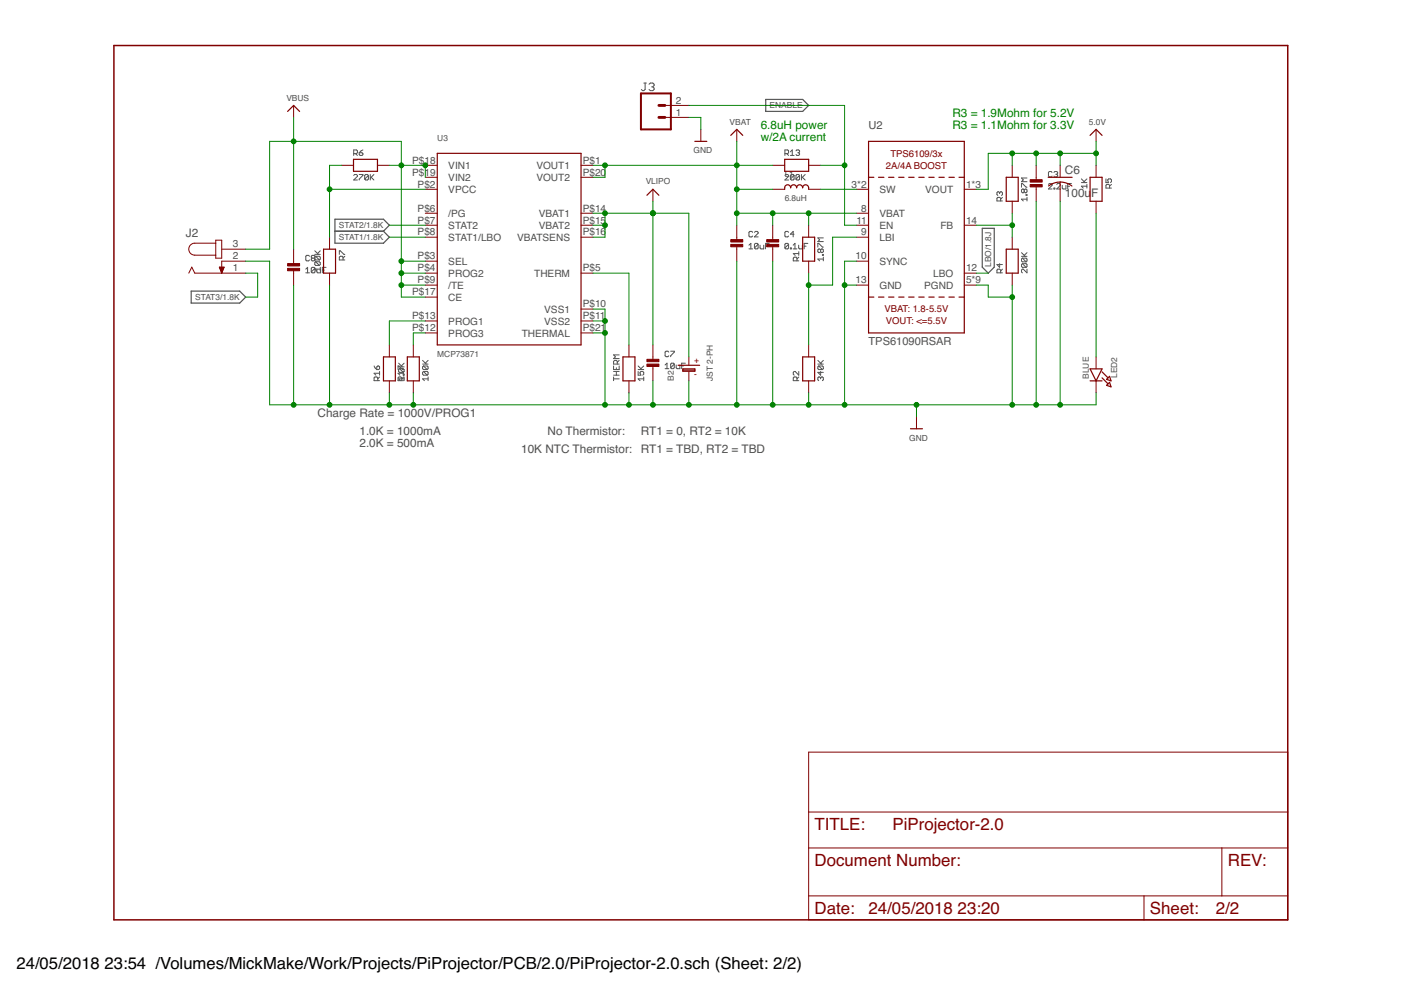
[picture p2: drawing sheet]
<svg xmlns="http://www.w3.org/2000/svg" width="297mm" height="210mm" viewBox="0 0 297 210" stroke-linecap="round" stroke-linejoin="round" font-family="sans-serif">
<g fill="none" stroke="#505050" stroke-width=".21">
<path d="M136.5 17.6h.6M136.8 17.6v1.4l-.3 .2h-.3l-.2-.2M137.6 17.9l.3-.3h.5l.3 .3v.2l-.3 .3M138.2 18.4h.2M138.4 18.4l.3 .3v.3l-.3 .2h-.5l-.3-.2M75 37.2l.2-.2h.4l.2 .2v.2l-.8 .8h.8M75 32.6h.6l.2-.2v-.4l-.2-.2h-.6v1.2M75.4 32.6l.4 .4M76.2 37h.7v.2l-.7 .8v.2M76.2 32.4h.6l.1 .4-.1 .2h-.5l-.1-.2zM76.9 31.8l-.7 .6M78.1 37.2v.8l-.2 .2h-.4l-.2-.2"/>
<path d="M78.1 37.2l-.2-.2h-.4l-.2 .2v.8M78.1 37.2l-.8 .8M78.5 37v1.2M78.7 37.6l.6 .6M79.3 37l-.8 .8M166.4 37.2l.2-.2h.4l.2 .2v.2l-.8 .8h.8M166.4 32.6h.6l.2-.2v-.4l-.2-.2h-.6v1.2M166.8 32.6l.4 .4M167.6 32.2l.4-.4v1.2M167.6 33h.8M168.4 37.2v.8l-.2 .2h-.4l-.2-.2M168.4 37.2l-.2-.2h-.4l-.2 .2v.8"/>
<path d="M168.4 37.2l-.8 .8M168.8 32l.2-.2h.3l.2 .2-.2 .4M169.1 32.4h.2M169.3 32.4l.2 .2-.2 .4h-.3l-.2-.2M169.5 37.2v.8l-.2 .2h-.3l-.2-.2M169.5 37.2l-.2-.2h-.3l-.2 .2v.8M169.5 37.2l-.7 .8M169.9 37v1.2M170.1 37.6l.6 .6M170.7 37l-.8 .8M216.6 39.7v-.8h.2l.8 .8h.1M217.7 37.7h-1.1l.4 .4-.4 .4h1.1"/>
<path d="M222.3 39.1l.2-.2h.4l.2 .2v.2l-.8 .8h.8M223.1 36.6l-.2-.2h-.4l-.2 .2v.7l.2 .2h.4l.2-.2M223.5 39.9h.1v.2h-.1zM223.5 36.6l.1-.2h.4l.2 .2-.2 .4M223.8 37h.2M224 39.1l.2-.2h.4l.2 .2v.2l-.8 .8h.8M224 37l.2 .1-.2 .4h-.4l-.1-.2M225.2 39.3v.6l.2 .2h.6v-.8M226.4 39.5h.4M227.2 38.9h-.8v1.2M229.3 38.7h1.1M229.3 37.9l.7 .8"/>
<path d="M230.4 39.5h-1.1l.4 .4M230.4 39.1v.8M230.4 37.9l-.6 .6M234.5 37.9v.8h.6l-.2-.4 .2-.4h.4l.1 .2v.4l-.1 .2M235.2 39.9v-.6l-.1-.2h-.4l-.2 .2v.6h1.1M235.6 39.1l-.4 .4M64.8 57.1l.4-.4v1.1M64.8 57.8h.8M65.6 54.3l-.2-.2h-.4l-.2 .2v.8l.2 .2h.4l.2-.2M66.2 54.7h.4M66.2 54.7l-.2-.2 .2-.4h.4l.2 .2-.2 .4M66.2 54.7l-.2 .2 .2 .4h.4l.2-.2-.2-.4"/>
<path d="M66.7 53.9h1.2M66.7 53.2l.8 .7M66.8 56.9l-.2-.2h-.4l-.2 .2v.8M66.8 56.9v.8l-.2 .1h-.4l-.2-.1M66.8 56.9l-.8 .8M66.9 55.5h.8l.2 .2v.4l-.2 .2M66.9 54.3h.8l.2 .2v.4l-.2 .2M66.9 55.5l-.2 .2v.4l.2 .2h.8M66.9 54.3l-.2 .2v.4l.2 .2h.8M66.9 55.5l.8 .8M66.9 54.3l.8 .8M67.2 57.1v.6l.2 .1h.5v-.7"/>
<path d="M67.9 57.1h-1.2l.4 .3M67.9 56.7v.7M67.9 53.2l-.6 .5M68.3 57.3h.4M69.1 56.7h-.8v1.1M71.9 53.9v-.7l1.2 .7M72.7 55.1v-.6l-.2-.2h-.4l-.2 .2v.6h1.2M73.1 54.3l-.4 .4M158.8 52l.4-.4v1.2M158.8 52.8h.8M159.6 49.3l-.2-.2h-.4l-.2 .2v.7l.2 .2h.4l.2-.2M160 49.3l.2-.2h.3l.2 .2v.1l-.7 .8h.7"/>
<path d="M160.7 51.8v.8l-.2 .2h-.3l-.2-.2M160.7 51.8l-.2-.2h-.3l-.2 .2v.8M160.7 51.8l-.7 .8M161.1 52v.6l.2 .2h.6v-.8M162.3 52.2h.4M163.1 51.6h-.8v1.2M167.2 51.8v.8l-.2 .2h-.4l-.2-.2M167.2 51.8l-.2-.2h-.4l-.2 .2v.8M167.2 49.3l-.2-.2h-.4l-.2 .2v.7l.2 .2h.4l.2-.2M167.2 51.8l-.8 .8M167.6 52.6h.2v.2h-.2zM168.2 52.8h.8"/>
<path d="M168.2 52l.4-.4v1.2M168.4 49.7h-.8l.6-.6v1.1M169 55.3v-.6l-.2-.2h-.4l-.2 .2v.6h1.2M169.3 52v.6l.2 .2h.6v-.8M169.4 53.4v.7M169.4 54.5l-.4 .4M169.4 53.8h-1.2l.4 .3M170.5 52.2h.4M171.3 51.6h-.8v1.2M173.4 52.4v-.8h.2l.8 .8h.2M174 53l-.2-.2-.4 .2v.4l.2 .2 .4-.2M174 53l.2-.2 .4 .2v.4l-.2 .2-.4-.2"/>
<path d="M174 53v.4M174.4 54h.2v.1h-.2zM174.6 54.5v.8M174.6 54.9h-1.2l.4 .4M174.6 50.4h-1.2l.4 .4-.4 .4h1.2M211.9 40.9l-.1-.2-.4 .2v.4l.2 .1M211.9 40.9l.3-.2 .3 .2v.4l-.2 .1M211.9 40.9v.2M211.9 55.9v.8l-.5-.6h1.1M212.2 57.8v-.5l-.3-.2h-.3l-.2 .2v.5h1.1M212.2 42.6v-.6l-.3-.2h-.3l-.2 .2v.6h1.1M212.5 41.8l-.3 .4"/>
<path d="M212.5 57.1l-.3 .4M216.6 54.4h1.1M216.6 53.6l.8 .8M216.8 54.7h.8l.1 .2v.4l-.1 .2M216.8 55.9h.8l.1 .2v.4l-.1 .2M216.8 54.7l-.2 .2v.4l.2 .2h.8M216.8 55.9l-.2 .2v.4l.2 .2h.8M216.8 55.9l.8 .8M216.8 54.7l.8 .8M217.1 40.3l-.1-.2-.4 .2v.4l.2 .2 .3-.2M217.1 40.3l.3-.2 .3 .2v.4l-.1 .2-.5-.2M217.1 40.3v.4"/>
<path d="M217.6 41.3h.1v.1h-.1zM217.7 42.2h-1.1l.4 .4M217.7 41.8v.8M217.7 57.1v.7l-.7-.7-.4 .2v.4l.2 .1M217.7 53.6l-.6 .5M79.3 77.6l.6 .8M79.9 77.8l.4-.2 .2 .2v.4l-.2 .2h-.4zM80.5 79.9l-.4 .4M80.5 79.1h-1.2l.4 .4M80.5 78.8v.7M84.4 78.4v-.8l1.2 .8M84.5 77.8h1.2"/>
<path d="M84.5 77l.8 .8M84.7 78.2l-.2 .2v.4l.2 .2h.8M84.7 78.2h.8l.2 .2v.4l-.2 .2M84.7 78.2l.8 .8M85.5 79.3h.2v.2h-.2zM85.6 79.1h-1.2l.4 .4M85.6 79.9l-.4 .4M85.6 78.8v.7M85.7 79.9v.8M85.7 77l-.6 .6M89.6 77.2h1.2M89.6 76.4l.8 .8"/>
<path d="M89.8 77.6l-.2 .2v.4l.2 .2h.8M89.8 77.6h.8l.2 .2v.4l-.2 .2M89.8 78.8l-.2 .2v.3l.2 .2h.8M89.8 78.8h.8l.2 .2v.3l-.2 .2M89.8 78.8l.8 .7M89.8 77.6l.8 .8M90.8 79.9v.8M90.8 76.4l-.6 .6M130.1 77.6v.8h1.2v-.8M130.1 79.5h1.2M130.1 78.8h1.2M130.1 79.9v.8"/>
<path d="M130.7 78v.4M130.7 78.8v.7M130.9 77.2v-.6l-.2-.2h-.4l-.2 .2v.6h1.2M131.3 76.4l-.4 .4M131.3 75.2h-1.2l.4 .4-.4 .4h1.2M135.3 78.4h1.2M135.3 78.8v.7h.6l-.2-.4 .2-.3h.4l.2 .2v.3l-.2 .2M135.3 77.6l.8 .8M136.5 79.9v.8M136.5 77.6l-.6 .6M141 77.4l.4-.4v1.2M141 78.2h.8"/>
<path d="M141.8 74.7l-.2-.2h-.4l-.2 .2v.7l.2 .2h.4l.2-.2M142.2 74.5h.8l-.8 1.1M143 77.2v.8l-.2 .2h-.4l-.2-.2M143 77.2l-.2-.2h-.4l-.2 .2v.8M143 77.2l-.8 .8M143.4 77.4v.6l.2 .2h.5v-.8M144.5 77.6h.4M145.3 77h-.8v1.2M169.4 78.8v.7l-.8-.7-.4 .2v.3l.2 .2M169.4 79.9l-.4 .4M173.4 77.2h1.2M173.4 76.4l.8 .8"/>
<path d="M173.6 77.6l-.2 .2v.4l.2 .2h.8M173.6 77.6h.8l.2 .2v.4l-.2 .2M173.6 77.6l.8 .8M174 78.8v.7l-.6-.5h1.2M174.6 76.4l-.6 .6M80.1 80.7v-.6l-.2-.2h-.4l-.2 .2v.6h1.2M85.2 80.7v-.6l-.2-.2h-.4l-.2 .2v.6h1.2M85.7 80.3h-1.2l.4 .4M90.8 80.3h-1.2l.4 .4M130.1 80.3h1.2M136.5 80.3h-1.2l.4 .4M169 80.7v-.6l-.2-.2h-.4l-.2 .2v.6h1.2"/>
<path d="M174 80.1l-.2-.2-.4 .2v.4l.2 .2M174 80.1l.2-.2 .4 .2v.4l-.2 .2M174 80.1v.2"/>
</g>
<path d="M162.3 21.1h7.9l1.2 1.3-1.2 1.2h-7.9zM71 46.5h10.3l1.2 1.3-1.2 1.2 1.2 1.3-1.2 1.3h-10.3zM71 49h10.3M208.3 48.4h2.5v8.2l-1.3 1.3-1.2-1.3zM40.5 61.7h10.3l1.3 1.3-1.3 1.3h-10.3z" fill="none" stroke="#505050" stroke-width=".25"/>
<g fill="none" stroke="#800000" stroke-width=".21">
<path d="M62.3 22.4v2.5M72.4 35.1h2.6M80 35.1h2.5M90.2 35.1h2.5M90.2 37.6h2.5M123.2 35.1h2.5M123.2 37.6h2.5M141 24.9h5M141 22.4h5M148.6 27.4v2.6M156.2 27.4v2.6M163.8 35.1h2.6"/>
<path d="M171.4 35.1h2.6M214.6 35.1v2.5M219.7 35.1v3.3M219.7 39.4v3.3M224.8 35.1v2.5M224.8 38.6v4.1M232.4 27.4v2.6M232.4 35.1v2.5M40 57.9l.7-1.3 .6 1.3h10.8M45.7 51.6h-4.4a1.27 1.27 0 0 0-1.3 1.2 1.27 1.27 0 0 0 1.3 1.3h4.4M45.7 50.9h1.3v3.8h-1.3zM46.5 56.6h1l-.5 1.3z"/>
<path d="M46.6 56.8h.9M46.6 56.9h.8M46.7 57h.6M46.7 57.2h.6M46.8 57.3h.4M46.8 57.4h.4M46.9 57.5h.3M46.9 57.7h.2M46.9 57.8h.2M47 52.8h5.1M47 57.9h.1M52.1 55.4h-5.1v2.5"/>
<path d="M62.3 52.8v3.3M62.3 57.1v3.4M69.9 50.3v2.5M69.9 57.9v2.6M90.2 40.1h2.5M90.2 45.2h2.5M90.2 47.8h2.5M90.2 50.3h2.5M90.2 55.4h2.5M90.2 57.9h2.5M123.2 45.2h2.5M123.2 47.8h2.5"/>
<path d="M123.2 50.3h2.5M123.2 57.9h2.5M138.4 40.1v2.6M156.2 47.8v3.3M156.2 52.1v3.3M163.8 40.1h2.6M163.8 47.8v3.3M163.8 52.1v3.3M171.4 40.1h2.6M171.4 47.8v2.5M171.4 55.4v2.5M181.6 40.1h2.5"/>
<path d="M181.6 45.2h2.5M181.6 47.8h2.5M181.6 50.3h2.5M181.6 55.4h2.5M204.4 40.1h2.6M204.4 47.8h2.6M204.4 57.9h2.6M214.6 42.7v2.5M214.6 50.3v2.5M214.6 57.9v2.6M232.4 42.7v2.5M82.5 73.1v2.6"/>
<path d="M87.6 73.1v2.6M90.2 60.5h2.5M90.2 63h2.5M90.2 68.1h2.5M90.2 70.6h2.5M123.2 68.1h2.5M123.2 70.6h2.5M123.2 65.5h2.5M133.3 73.1v2.6M138.4 73.1v3.3M138.4 77.4v3.4M146 75.7v1.6"/>
<path d="M146 78.8v2M171.4 73.1v2.6M181.6 60.5h2.5M204.4 60.5h2.6M232.4 75.7v2.5M82.5 80.8v2.5M87.6 80.8v2.5M133.3 80.8v2.5M171.4 80.8v2.5M194.3 88.4v2.5M232.4 80.8v2.5M171.4 159.5h101.6v35.5h-101.6z"/>
<path d="M171.4 179.8h101.6M171.4 172.2h101.6M259.1 179.8v10.1M171.4 189.9h101.6M242.5 189.9v5.1"/>
</g>
<g fill="none" stroke="#800000" stroke-width=".25">
<path d="M61 23.6l1.3-1.2 1.2 1.2M75 33.8h5v2.5h-5zM92.7 32.5h30.5v40.6h-30.5zM147.3 30h2.6M154.9 28.7l1.3-1.3 1.3 1.3M166.4 33.8h5v2.5h-5zM184.1 37.6h1.2M184.1 30h20.3v40.6h-20.3zM186.3 37.6h1.1M188.4 37.6h1.1M190.5 37.6h1.2M192.7 37.6h1.1"/>
<path d="M194.8 37.6h1.1M196.9 37.6h1.2M199.1 37.6h1.1M201.2 37.6h1.1M203.3 37.6h1.1M213.3 37.6h2.6v5.1h-2.6zM222.2 37.6h5.1M222.3 39.4a4 4 0 0 1 5 0M231.1 37.6h2.6v5.1h-2.6zM231.1 28.7l1.3-1.3 1.3 1.3M68.6 52.8h2.5v5.1h-2.5zM137.2 41.4l1.2-1.3 1.3 1.3"/>
<path d="M166.4 40.1a.67 .67 0 0 1 .4-.9 .67 .67 0 0 1 .8 .6 .63 .63 0 0 1 .7-.6 .63 .63 0 0 1 .6 .6 .63 .63 0 0 1 .6-.6 .63 .63 0 0 1 .7 .6 .67 .67 0 0 1 .8-.6 .67 .67 0 0 1 .4 .9M170.2 50.3h2.5v5.1h-2.5zM213.3 52.8h2.6v5.1h-2.6zM81.3 75.7h2.5v5.1h-2.5zM86.4 75.7h2.5v5.1h-2.5zM132.1 75.7h2.5v5.1h-2.5zM143.8 77.4h4.5M144.8 78.2h2.5v.5h-2.5zM144.8 78.5h2.5M170.2 75.7h2.5v5.1h-2.5zM184.1 63h1.2M186.3 63h1.1"/>
<path d="M188.4 63h1.1M190.5 63h1.2M192.7 63h1.1M194.8 63h1.1M196.9 63h1.2M199.1 63h1.1M201.2 63h1.1M203.3 63h1.1M231.1 78.2h2.6l-1.3 2.6zM233.7 78.8l1.2 1.3M193 90.9h2.6M231.1 80.8h2.6"/>
<path d="M233.7 80.1l1.2 1.3M234.6 80.4l.6-.6 .4 1zM234.6 81.7l.6-.6 .4 .9z"/>
</g>
<g fill="#800000" stroke="#800000" stroke-width=".21">
<path d="M154.9 51.8h2.6v.5h-2.6z"/>
<path d="M154.9 50.8h2.6v.5h-2.6z"/>
<path d="M218.4 39.1h2.6v.5h-2.6z"/>
<path d="M218.4 38.1h2.6v.5h-2.6z"/>
<path d="M162.6 51.8h2.5v.5h-2.5z"/>
<path d="M162.6 50.8h2.5v.5h-2.5z"/>
<path d="M137.2 77.2h2.5v.5h-2.5z"/>
<path d="M137.2 76.2h2.5v.5h-2.5z"/>
<path d="M61 56.9h2.5v.5h-2.5z"/>
<path d="M61 55.9h2.5v.5h-2.5z"/>
</g>
<path d="M24.2 9.7h248.8v185.3h-248.8z" fill="none" stroke="#800000" stroke-width=".32"/>
<path d="M135.9 19.8h6.3v7.6h-6.3z" fill="none" stroke="#800000" stroke-width=".42"/>
<path d="M139.7 22.4h1.3M139.7 24.9h1.3" fill="none" stroke="#800000" stroke-width=".61"/>
<g fill="none" stroke="#008000" stroke-width=".21">
<path d="M62.3 24.9v27.9M72.4 35.1h-2.5v15.2M82.5 35.1h7.7v2.5M125.7 35.1h38.1M128.3 35.1v2.5h-2.6M146 22.4h33.1v25.4h2.5M146 24.9h2.6v2.5M156.2 30v17.8M174 35.1h5.1M214.6 32.5v2.6M219.7 32.5v2.6M224.8 32.5v2.6"/>
<path d="M232.4 32.5h-22.9v7.6h-2.5M232.4 30v5.1M52.1 55.4h5.1v30.4h175.2v-2.5M52.1 52.8h5.1v-22.8h27.9v33h5.1M52.1 57.9h2.5v5.1h-2.5M69.9 40.1h20.3M82.5 50.3h7.7M82.5 47.8h7.7M85.1 55.4h5.1M85.1 57.9h5.1M125.7 57.9h7.6v15.2M125.7 45.2h20.3v30.5"/>
<path d="M125.7 47.8h2.6M128.3 45.2v5.1h-2.6M138.4 42.7v30.4M156.2 55.4v30.4M156.2 40.1h7.6M156.2 45.2h25.4M163.8 45.2v2.6M163.8 55.4v30.4M171.4 45.2v2.6M171.4 57.9v15.2M174 40.1h7.6M181.6 55.4h-2.5v30.4"/>
<path d="M181.6 50.3h-5.1v10.2h-5.1M207 47.8h7.6M207 57.9h2.5M214.6 45.2v5.1M219.7 42.7v43.1M224.8 42.7v43.1M232.4 45.2v30.5M62.3 60.5v25.3M69.9 60.5v25.3M85.1 60.5h5.1M90.2 68.1h-7.7v5M90.2 70.6h-2.6v2.5"/>
<path d="M125.7 70.6h2.6M125.7 65.5h2.6v20.3M125.7 68.1h2.6M179.1 60.5h2.5M207 60.5h2.5v2.5h5.1M214.6 60.5v25.3M82.5 83.3v2.5M87.6 83.3v2.5M133.3 83.3v2.5M138.4 80.8v5M146 80.8v5M171.4 83.3v2.5"/>
<path d="M194.3 85.8v2.6"/>
</g>
<g fill="#008000" stroke="#008000" stroke-width=".21">
<circle cx="128.3" cy="70.6" r=".51"/>
<circle cx="128.3" cy="68.1" r=".51"/>
<circle cx="87.6" cy="85.8" r=".51"/>
<circle cx="128.3" cy="85.8" r=".51"/>
<circle cx="133.3" cy="85.8" r=".51"/>
<circle cx="138.4" cy="85.8" r=".51"/>
<circle cx="82.5" cy="85.8" r=".51"/>
<circle cx="69.9" cy="85.8" r=".51"/>
<circle cx="62.3" cy="85.8" r=".51"/>
<circle cx="179.1" cy="60.5" r=".51"/>
<circle cx="179.1" cy="85.8" r=".51"/>
<circle cx="194.3" cy="85.8" r=".51"/>
<circle cx="214.6" cy="85.8" r=".51"/>
<circle cx="163.8" cy="85.8" r=".51"/>
<circle cx="171.4" cy="85.8" r=".51"/>
<circle cx="219.7" cy="85.8" r=".51"/>
<circle cx="224.8" cy="85.8" r=".51"/>
<circle cx="214.6" cy="63" r=".51"/>
<circle cx="146" cy="85.8" r=".51"/>
<circle cx="156.2" cy="85.8" r=".51"/>
<circle cx="171.4" cy="60.5" r=".51"/>
<circle cx="219.7" cy="32.5" r=".51"/>
<circle cx="232.4" cy="32.5" r=".51"/>
<circle cx="224.8" cy="32.5" r=".51"/>
<circle cx="214.6" cy="32.5" r=".51"/>
<circle cx="156.2" cy="45.2" r=".51"/>
<circle cx="163.8" cy="45.2" r=".51"/>
<circle cx="156.2" cy="40.1" r=".51"/>
<circle cx="156.2" cy="35.1" r=".51"/>
<circle cx="128.3" cy="35.1" r=".51"/>
<circle cx="171.4" cy="45.2" r=".51"/>
<circle cx="179.1" cy="35.1" r=".51"/>
<circle cx="214.6" cy="47.8" r=".51"/>
<circle cx="69.9" cy="40.1" r=".51"/>
<circle cx="62.3" cy="30" r=".51"/>
<circle cx="90.2" cy="35.1" r=".51"/>
<circle cx="85.1" cy="57.9" r=".51"/>
<circle cx="85.1" cy="60.5" r=".51"/>
<circle cx="85.1" cy="55.4" r=".51"/>
<circle cx="85.1" cy="35.1" r=".51"/>
<circle cx="138.4" cy="45.2" r=".51"/>
<circle cx="128.3" cy="47.8" r=".51"/>
<circle cx="128.3" cy="45.2" r=".51"/>
</g>
<g font-size="3.6" fill="#800000">
<text x="172.7" y="176">TITLE:</text>
<text x="189.2" y="176">PiProjector-2.0</text>
<text x="172.7" y="183.6">Document Number:</text>
<text x="260.3" y="183.6">REV:</text>
<text x="172.7" y="193.8">Date:</text>
<text x="184.1" y="193.8">24/05/2018</text>
<text x="203" y="193.8">23:20</text>
<text x="243.8" y="193.8">Sheet:</text>
<text x="257.8" y="193.8">2/2</text>
</g>
<g font-size="3.5">
<text x="3.5" y="205.4">24/05/2018</text>
<text x="22.2" y="205.4">23:54 /Volumes/MickMake/Work/Projects/PiProjector/PCB/2.0/PiProjector-2.0.sch (Sheet: 2/2)</text>
</g>
<g font-size="2.5" fill="#008000">
<text x="161.3" y="27.3">6.8uH power</text>
<text x="161.3" y="30">w/2A current</text>
<text x="201.9" y="24.8">R3 = 1.9Mohm for 5.2V</text>
<text x="201.9" y="27.4">R3 = 1.1Mohm for 3.3V</text>
</g>
<g font-size="2.5" fill="#505050">
<text x="225.8" y="41.8">100u</text>
<text x="225.8" y="37">C6</text>
<text x="231.3" y="41.8">F</text>
<text x="39.4" y="50.3">J2</text>
<text x="67.3" y="88.4">Charge Rate = 1000V/PROG1</text>
<text x="76.2" y="92.2">1.0K = 1000mA</text>
<text x="76.2" y="94.7">2.0K = 500mA</text>
<text x="110.5" y="96">10K NTC Thermistor:</text>
<text x="116.1" y="92.2">No Thermistor:</text>
<text x="135.9" y="92.2">RT1 = 0, RT2 = 10K</text>
<text x="135.9" y="96">RT1 = TBD, RT2 = TBD</text>
</g>
<g font-size="2.3" fill="#505050">
<text x="184.1" y="27.4">U2</text>
<text x="184.1" y="73.1">TPS61090RSAR</text>
</g>
<g font-size="2.1" fill="#505050">
<text x="143.3" y="22">2</text>
<text x="143.3" y="24.5">1</text>
<text x="87.4" y="34.7">P$18</text>
<text x="95.1" y="35.8">VIN1</text>
<text x="113.7" y="35.8">VOUT1</text>
<text x="123.5" y="34.7">P$1</text>
<text x="87.4" y="37.2">P$19</text>
<text x="88.6" y="39.8">P$2</text>
<text x="95.1" y="38.4">VIN2</text>
<text x="95.1" y="40.9">VPCC</text>
<text x="113.7" y="38.4">VOUT2</text>
<text x="123.5" y="37.2">P$20</text>
<text x="180.6" y="39.8">3*2</text>
<text x="186.5" y="40.9">SW</text>
<text x="196.2" y="40.9">VOUT</text>
<text x="204.8" y="39.8">1*3</text>
<text x="88.6" y="44.9">P$6</text>
<text x="88.6" y="47.4">P$7</text>
<text x="95.1" y="46">/PG</text>
<text x="114.3" y="46">VBAT1</text>
<text x="123.5" y="44.9">P$14</text>
<text x="123.5" y="47.4">P$15</text>
<text x="181.6" y="47.4">11</text>
<text x="182.6" y="44.9">8</text>
<text x="186.5" y="46">VBAT</text>
<text x="204.8" y="47.4">14</text>
<text x="49.3" y="52.5">3</text>
<text x="88.6" y="49.9">P$8</text>
<text x="95.1" y="48.5">STAT2</text>
<text x="95.1" y="51">STAT1/LBO</text>
<text x="109.6" y="51">VBATSENS</text>
<text x="114.3" y="48.5">VBAT2</text>
<text x="123.5" y="49.9">P$16</text>
<text x="182.6" y="49.9">9</text>
<text x="186.5" y="48.5">EN</text>
<text x="186.5" y="51">LBI</text>
<text x="199.4" y="48.5">FB</text>
<text x="49.3" y="55">2</text>
<text x="49.3" y="57.5">1</text>
<text x="88.6" y="55">P$3</text>
<text x="88.6" y="57.5">P$4</text>
<text x="95.1" y="56.1">SEL</text>
<text x="95.1" y="58.7">PROG2</text>
<text x="113.3" y="58.7">THERM</text>
<text x="123.5" y="57.5">P$5</text>
<text x="181.4" y="55">10</text>
<text x="186.5" y="56.1">SYNC</text>
<text x="197.8" y="58.7">LBO</text>
<text x="204.8" y="57.5">12</text>
<text x="87.4" y="62.6">P$17</text>
<text x="88.6" y="60.1">P$9</text>
<text x="95.1" y="61.2">/TE</text>
<text x="95.1" y="63.7">CE</text>
<text x="123.5" y="65.2">P$10</text>
<text x="181.4" y="60.1">13</text>
<text x="186.5" y="61.2">GND</text>
<text x="195.9" y="61.2">PGND</text>
<text x="204.8" y="60.1">5*9</text>
<text x="87.4" y="70.2">P$12</text>
<text x="87.4" y="67.7">P$13</text>
<text x="95.1" y="71.4">PROG3</text>
<text x="95.1" y="68.8">PROG1</text>
<text x="110.6" y="71.4">THERMAL</text>
<text x="115.4" y="68.8">VSS2</text>
<text x="115.4" y="66.3">VSS1</text>
<text x="123.5" y="67.7">P$11</text>
<text x="123.5" y="70.2">P$21</text>
</g>
<g font-size="2" fill="#800000">
<text x="187.8" y="35.7">2A/4A BOOST</text>
<text x="188.8" y="33.2">TPS6109/3x</text>
<text x="187.5" y="66.2">VBAT: 1.8-5.5V</text>
<text x="187.8" y="68.8">VOUT: &lt;=5.5V</text>
</g>
<g font-size="1.8" fill="#505050">
<text x="60.7" y="21.3">VBUS</text>
<text x="163.2" y="23">ENABLE</text>
<text x="92.7" y="30">U3</text>
<text x="154.7" y="26.4">VBAT</text>
<text x="230.9" y="26.4">5.0V</text>
<text x="147.1" y="32.5">GND</text>
<text x="136.9" y="39.1">VLIPO</text>
<text x="166.4" y="37.6">L1</text>
<text x="166.4" y="42.7">6.8uH</text>
<text x="71.9" y="48.4">STAT2/1.8K</text>
<text x="71.9" y="50.9">STAT1/1.8K</text>
<text x="210.2" y="56.6" transform="rotate(-90 210.2 56.6)">LBO/1.8J</text>
<text x="41.4" y="63.6">STAT3/1.8K</text>
<text x="92.7" y="75.7">MCP73871</text>
<text x="142.9" y="80.8" transform="rotate(-90 142.9 80.8)">B2</text>
<text x="151.1" y="80.8" transform="rotate(-90 151.1 80.8)">JST 2-PH</text>
<text x="230.9" y="80.3" transform="rotate(-90 230.9 80.3)">BLUE</text>
<text x="236.8" y="80.1" transform="rotate(-90 236.8 80.1)">LED2</text>
<text x="192.8" y="93.5">GND</text>
</g>
<g font-size="1.8" fill="#800000">
<text x="147.2" y="76.9">+</text>
<text x="147.2" y="80">-</text>
</g>
</svg>
